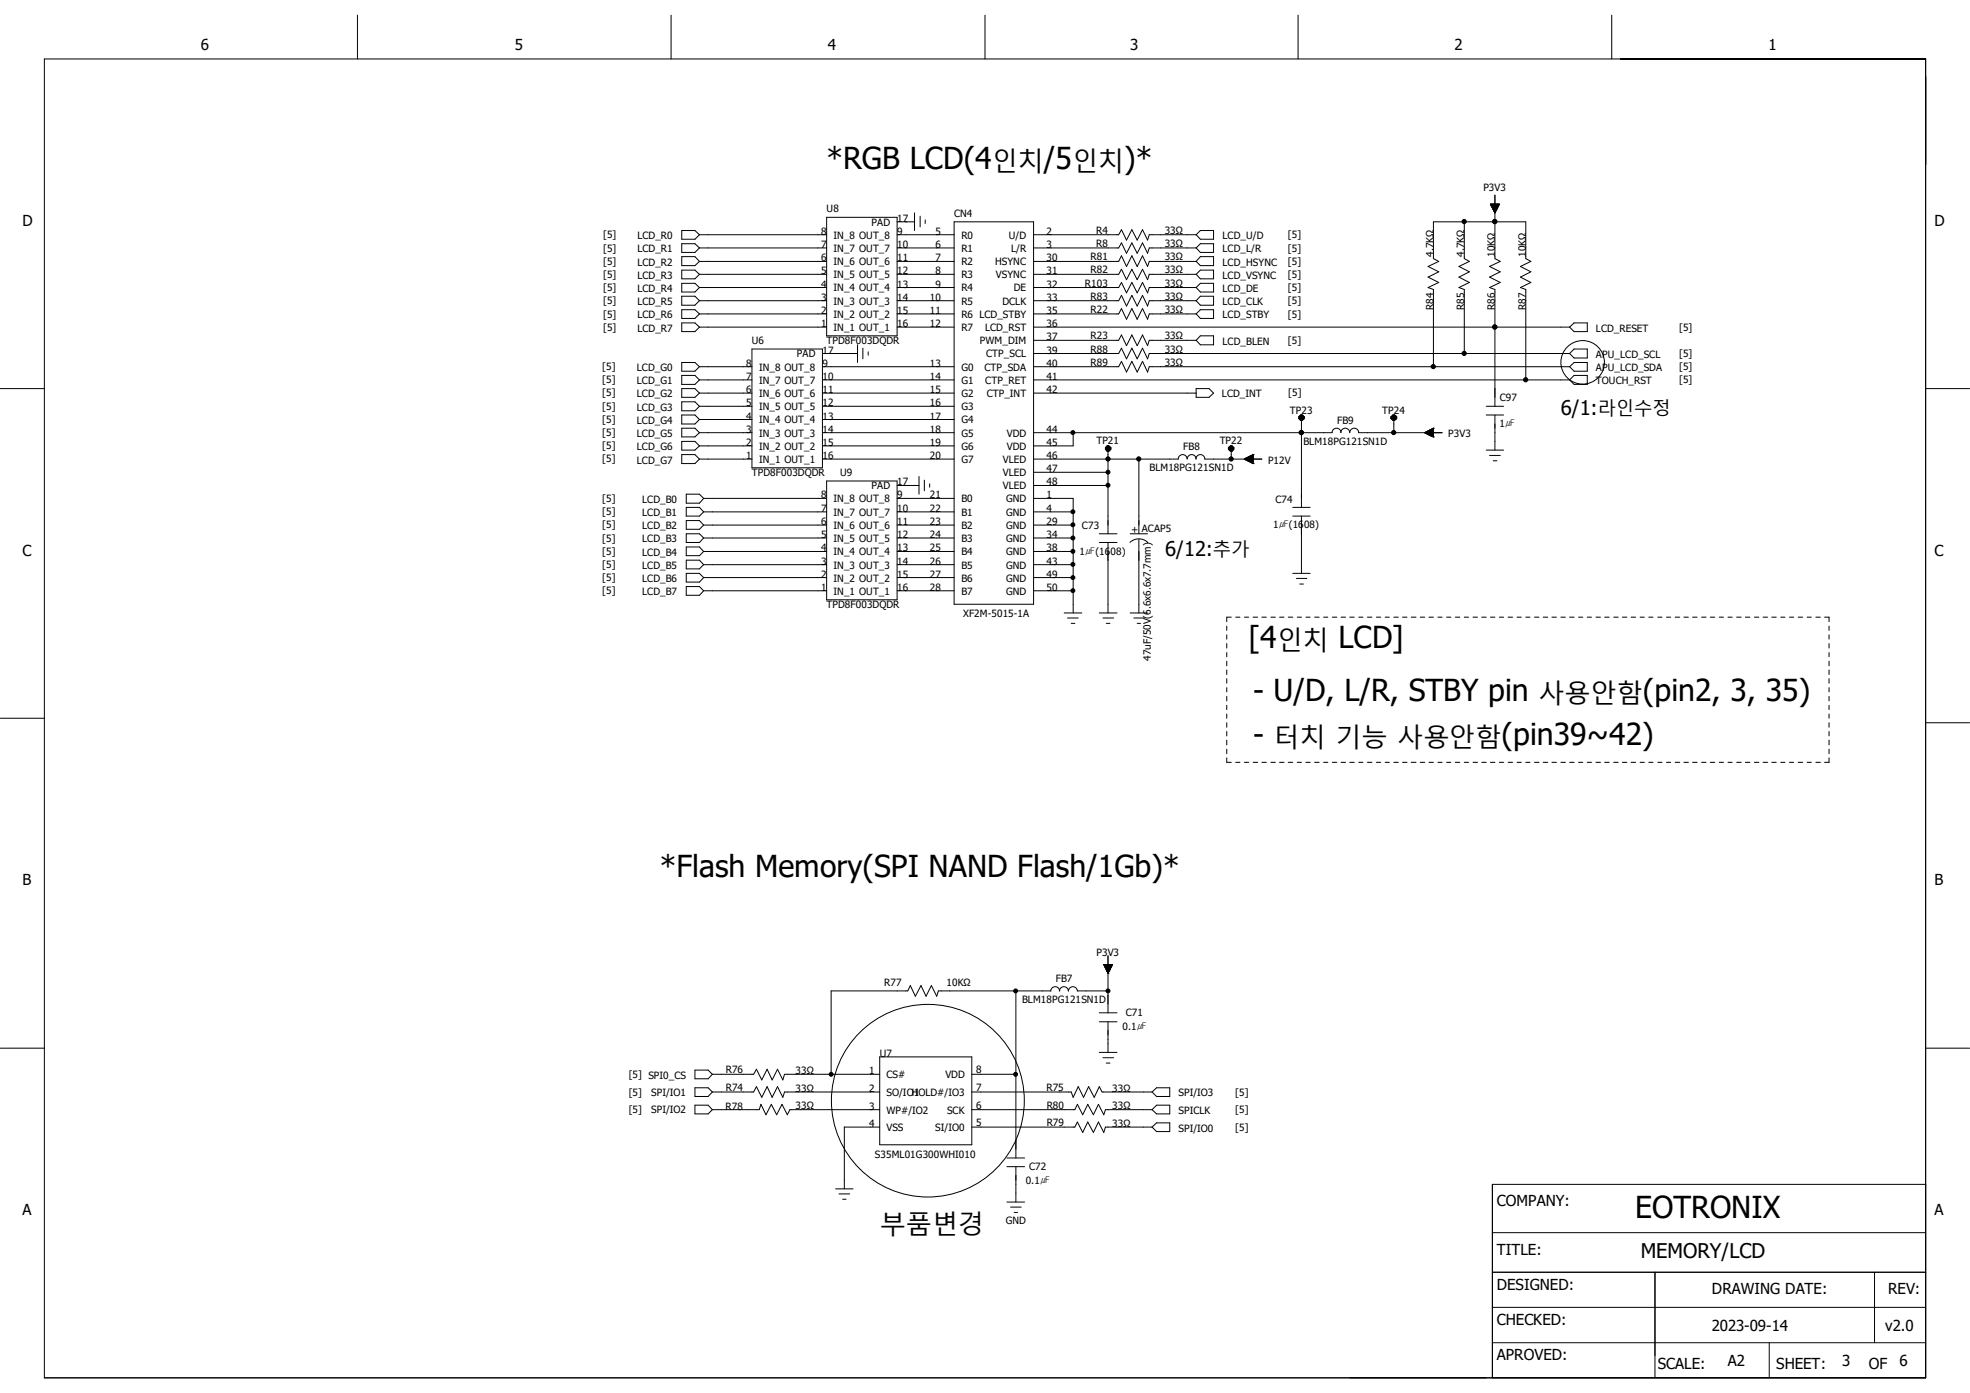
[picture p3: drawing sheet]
<svg xmlns="http://www.w3.org/2000/svg" width="297mm" height="210mm" viewBox="0 0 297 210" stroke-linecap="round" stroke-linejoin="round" font-family="sans-serif">
<g fill="none" stroke="#000" stroke-width=".15">
<path d="M6.7 8.9h283.6v198.8h-283.6zM53.9 2.3v6.6M101.2 2.3v6.6M148.5 2.3v6.6M195.7 2.3v6.6M243 2.3v6.6M102.8 34.8h2l.7 .6-.7 .7h-2zM102.8 36.7h2l.7 .7-.7 .7h-2zM102.8 38.7h2l.7 .7-.7 .6h-2zM105.5 35.4h19.1M105.5 37.4h19.1M105.5 39.4h19.1"/>
<path d="M124.6 32.8h10.7v17.8h-10.7zM135.3 33.4h2.6M135.3 35.4h8.5M135.3 37.4h8.5M135.3 39.4h8.5M136.6 33.4h.1M137.9 32.1v2.7M138.7 32.6v1.6M139.5 33.1v.6M143.8 33.4h12v57.7h-12zM155.8 35.4h12.9l.4-.8 .7 1.6 .8-1.6 .8 1.6 .9-1.6 .7 1.6 .3-.8h7M155.8 37.4h12.9l.4-.8 .7 1.6 .8-1.6 .8 1.6 .9-1.6 .7 1.6 .3-.8h7"/>
<path d="M155.8 39.4h12.9l.4-.8 .7 1.6 .8-1.6 .8 1.6 .9-1.6 .7 1.6 .3-.8h7M180.3 35.4l.7-.6h2v1.3h-2zM180.3 37.4l.7-.7h2v1.4h-2zM181 38.7h2v1.3h-2l-.7-.6zM220.8 33.4v5.6l.7 .4-1.5 .8 1.5 .8-1.5 .8 1.5 .8-1.5 .7 .8 .3v9.7M224.7 30.8h1.4l-.7 1.3zM224.7 30.8v.1h1.3M224.8 30.8v.1h1.2v-.1M224.8 30.9h1.2M224.8 30.8v.3h1.1M224.9 31.1h1M224.9 31.2h.9"/>
<path d="M224.9 30.8v.4h.9v-.4M225 30.8v.5h.8M225 31.3h.8M225 31.4h.7M225 30.8v.6h.8M225.1 30.8v.7h.6M225.1 31.5h.6M225.1 30.8v.8M225.2 30.8v.9h.4M225.2 31.7h.4M225.2 30.8v1M225.3 31.8h.2"/>
<path d="M225.3 32h.2M225.3 30.8v1.1h.2M225.3 32.1h.1M225.3 32h.1M225.3 30.8v1.2M225.4 33.4h.1M225.4 29.4v9.6l.8 .4-1.6 .8 1.6 .8-1.6 .8 1.6 .8-1.6 .7 .8 .3v17.7M225.4 30.8v1.2M225.5 30.8v1.1M225.6 30.8v1h-.4M225.6 30.8v.9M225.7 30.8v.8h-.6"/>
<path d="M225.7 30.8v.7M225.8 30.8v.5M225.8 30.8v.4M225.9 30.8v.2h-1.1M226 30.8h.1M0 58.6h6.7M102.8 58.6h2l.7 .7-.7 .6h-2zM102.8 40.7h2l.7 .7-.7 .6h-2zM102.8 42.7h2l.7 .6-.7 .7h-2zM102.8 44.7h2l.7 .6-.7 .7h-2zM102.8 46.7h2l.7 .6-.7 .7h-2zM102.8 48.7h2l.7 .6-.7 .7h-2z"/>
<path d="M102.8 54.7h2l.7 .6-.7 .7h-2zM102.8 56.6h2l.7 .7-.7 .7h-2zM105.5 41.4h19.1M105.5 43.3h19.1M105.5 45.3h19.1M105.5 47.3h19.1M105.5 49.3h19.1M105.5 55.3h7.9M105.5 57.3h7.9M105.5 59.3h7.9M113.4 52.6h10.6v17.9h-10.6zM124 55.3h19.8"/>
<path d="M124 57.3h19.8M124 53.3h5.3M124 59.3h19.8M129.3 52v2.7M130.1 52.5v1.6M130.9 53v.6M135.3 41.4h8.5M135.3 43.3h8.5M135.3 45.3h8.5M135.3 47.3h8.5M135.3 49.3h8.5M155.8 41.4h12.9l.4-.8 .7 1.6 .8-1.6 .8 1.6 .9-1.6 .7 1.6 .3-.8h7"/>
<path d="M155.8 43.3h12.9l.4-.7 .7 1.6 .8-1.6 .8 1.6 .9-1.6 .7 1.6 .3-.9h7M155.8 45.3h12.9l.4-.8 .7 1.6 .8-1.6 .8 1.6 .9-1.6 .7 1.6 .3-.8h7M155.8 47.3h12.9l.4-.8 .7 1.6 .8-1.6 .8 1.6 .9-1.6 .7 1.6 .3-.8h7M155.8 49.3h80.8M155.8 51.3h12.9l.4-.8 .7 1.6 .8-1.6 .8 1.6 .9-1.6 .7 1.6 .3-.8h7M155.8 55.3h12.9l.4-.8 .7 1.6 .8-1.6 .8 1.6 .9-1.6 .7 1.6 .3-.8h63.3M155.8 57.3h80.8M155.8 53.3h12.9l.4-.8 .7 1.6 .8-1.6 .8 1.6 .9-1.6 .7 1.6 .3-.8h63.3M155.8 59.3h24.5M180.3 58.6h2l.7 .7-.7 .6h-2zM180.3 41.4l.7-.7h2v1.3h-2zM180.3 43.3l.7-.6h2v1.3h-2z"/>
<path d="M180.3 47.3l.7-.6h2v1.3h-2zM181 50.6h2v1.4h-2l-.7-.7zM181 44.7h2v1.3h-2l-.7-.7zM216.1 55.3v-11.7l-.8-.3 1.6-.7-1.6-.8 1.6-.8-1.6-.8 1.6-.8-.8-.4v-5.6h13.9v5.6l.8 .4-1.6 .8 1.6 .8-1.6 .8 1.6 .8-1.6 .7 .8 .3v13.7M225.4 49.3h.1M236.6 49.3l.7-.6h2v1.3h-2zM236.6 55.3l.7-.6h2v1.3h-2zM237.3 52.6h2v1.4h-2l-.7-.7zM237.3 56.6h2v1.4h-2l-.7-.7zM290.3 58.6h6.7M102.8 62.6h2l.7 .6-.7 .7h-2zM102.8 66.5h2l.7 .7-.7 .7h-2z"/>
<path d="M102.8 60.6h2l.7 .7-.7 .6h-2zM102.8 64.6h2l.7 .6-.7 .7h-2zM102.8 68.5h2l.7 .7-.7 .7h-2zM103.5 76.5h2l.6 .7-.6 .6h-2zM103.5 74.5h2l.6 .6-.6 .8h-2zM103.5 78.5h2l.6 .7-.6 .6h-2zM105.5 61.3h7.9M105.5 63.2h7.9M105.5 65.2h7.9M105.5 67.2h7.9M105.5 69.2h7.9M106.1 75.1h18.5"/>
<path d="M106.1 77.2h18.5M106.1 79.2h18.5M124 61.3h19.8M124 63.2h19.8M124 65.2h19.8M124 67.2h19.8M124 69.2h19.8M124.6 72.5h10.7v17.9h-10.7zM135.3 75.1h8.5M135.3 77.2h8.5M135.3 79.2h8.5M135.3 73.2h3.3"/>
<path d="M138.6 71.8v2.7M139.4 72.4v1.6M140.2 72.9v.5M155.8 75.1h6v17.3M155.8 77.2h6M155.8 79.2h6M155.8 65.2h45.1M155.8 69.2h21.9M155.8 71.2h11.2M155.8 73.2h11.2M161.8 65.2v2h-6M166.7 67.7h.8"/>
<path d="M166.7 67.6h.8M166.7 67.5h.8M166.7 67.7l.2 .3M166.7 67.5v.2M166.8 67.9h.6M166.9 67.2h.3M166.9 68h.3M166.9 67.2l-.2 .3M166.9 67.2v.8M167 69.2h.1M167 67.2v13.3M167.2 67.2l.3 .3"/>
<path d="M167.2 67.2v.8M167.3 67.9v-.5h-.5v.5M167.5 67.5v.2M167.5 67.7l-.3 .3M171.7 69.2v11.3M177.6 69.2a.68 .68 0 0 1 .7-.7 .68 .68 0 0 1 .7 .7 .68 .68 0 0 1 .7-.7 .68 .68 0 0 1 .6 .7 .64 .64 0 0 1 .7-.7 .64 .64 0 0 1 .6 .7M181.7 69.2h8.5M185.2 67.7l.3 .3M185.2 67.5v.2M185.2 67.7h.8M185.2 67.6h.8M185.2 67.5h.8"/>
<path d="M185.3 67.9h.6M185.5 67.2h.3M185.5 68h.3M185.5 67.2l-.3 .3M185.5 67.2v.8M185.6 67.2v2M185.8 67.2l.2 .3M185.8 67.2v.8M185.9 67.9v-.5h-.6v.5M186 67.5v.2M186 67.7l-.2 .3M187.6 69.2v.1h1.3"/>
<path d="M187.7 69.2h1.2M187.7 69.3h1.2M187.7 69.2v.1M187.8 69.1v.2M187.8 69v.3h1.1M187.9 69h1M187.9 69v.4M188 69v.4h.9M188 69.4h.9M188.1 69.5h.8M188.1 68.9v.6M188.2 68.9v.6"/>
<path d="M188.2 68.9h.7M188.3 68.9v.7h.6M188.3 68.9h.6M188.3 68.8v.8M188.4 68.8v.8M188.5 68.7v.9h.4M188.5 68.7h.4M188.6 68.7v1M188.6 68.7v1h.3M188.6 68.7h.3M188.6 68.7v1.1M188.8 68.6v1.2"/>
<path d="M188.8 68.6v1.2h.1M188.8 68.6h.1M188.9 68.5v1.4M188.9 69.9h.1M188.9 68.5h.1M188.9 68.5l-1.3 .7 1.3 .7M188.9 68.7h-.2v1.1h.2M188.9 68.8h-.5v.8h.5M188.9 69.1h-1.2v.2M188.9 69h-.9v.4M188.9 69h-.8v.4M194.9 76.5h2.6"/>
<path d="M194.9 77.8h2.6M195.8 63.1h.8M195.8 62.9h.8M195.8 62.8h.8M195.8 63.1l.3 .3M195.8 62.8v.3M196 63.2h.5v-.5h-.5v.6M196.1 62.6h.2M196.1 63.4h.2M196.1 62.6l-.3 .2M196.1 62.6v.8M196.2 65.2h.1"/>
<path d="M196.2 62.6v13.9M196.2 77.8v8.6M196.3 62.6l.3 .2M196.3 62.6v.8M196.6 62.8v.3M196.6 63.1l-.3 .3M200.8 65.2a.68 .68 0 0 1 .7-.6 .68 .68 0 0 1 .7 .6M202.1 65.2a.68 .68 0 0 1 .7-.6 .68 .68 0 0 1 .7 .6M203.5 65.2a.66 .66 0 0 1 .7-.6 .66 .66 0 0 1 .6 .6M204.9 65.2h12.5M209.7 63.1l.3 .3M209.7 62.8v.3"/>
<path d="M209.7 63.1h.9M209.7 62.9h.9M209.7 62.8h.9M209.9 63.2h.5v-.5h-.5v.6M210 62.6h.3M210 63.4h.3M210 62.6l-.3 .2M210 62.6v.8M210.1 62.6v2.6M210.3 62.6l.3 .2M210.3 62.6v.8M210.6 62.8v.3"/>
<path d="M210.6 63.1l-.3 .3M214.8 65.2h.1M214.8 65.2l1.3 .7M214.9 65.3h1.2M214.9 65.2v.1M215 65.4h1.1M215 65.1v.2M215.1 65.4h1M215.1 65.1v.3M215.2 65.5h.9M215.2 65v.4M215.3 65.5h.8"/>
<path d="M215.3 65v.5M215.4 64.9v.7h.7M215.5 64.9v.7M215.6 65.7h.5M215.6 64.8v.9M215.7 64.7v1M215.9 64.7v1M215.9 64.6v1.2M216 65.8h.1M216.1 64.6v1.3M216.1 65.9h.1M216.1 64.6h.1"/>
<path d="M216.1 64.6l-1.3 .6M216.1 64.7h-.2v1.1h.2M216.1 64.7h-.3v1h.3M216.1 64.8h-.5v.8h.5M216.1 65.2h-1.3M216.1 65.2h-1.2v.1M216.1 65.1h-1v.3M216.1 65h-.8v.5M216.1 64.9h-.7v.6M216.1 64.9h-.6v.7M216.1 64.8h-.4v.9M216.1 64.6h-.1v1.2"/>
<path d="M224.1 61.3h2.6M224.1 62.6h2.6M224.1 67.9h2.6M224.6 68.7h1.6M225.1 69.5h.6M225.4 62.6v5.3M103.5 80.5h2l.6 .6-.6 .7h-2zM103.5 82.5h2l.6 .6-.6 .7h-2zM103.5 84.5h2l.6 .6-.6 .7h-2zM103.5 86.4h2l.6 .7-.6 .7h-2zM103.5 88.4h2l.6 .7-.6 .6h-2zM106.1 85.1h18.5"/>
<path d="M106.1 87.1h18.5M106.1 89.1h18.5M106.1 81.1h18.5M106.1 83.1h18.5M135.3 85.1h8.5M135.3 87.1h8.5M135.3 89.1h8.5M135.3 81.1h8.5M135.3 83.1h8.5M155.8 85.1h6M155.8 87.1h6M155.8 89.1h6"/>
<path d="M155.8 81.1h6M155.8 83.1h6M160.4 92.4h2.7M161 93.2h1.6M161.5 94h.6M165.7 80.5h2.7M165.7 81.8h2.7M165.7 92.4h2.7M166.3 93.2h1.6M166.8 94h.5M167 81.8v10.6M170.4 81.8a1.84 1.84 0 0 1 2.6 0"/>
<path d="M170.4 80.5h2.6M170.4 92.4h2.6M170.9 93.2h1.6M171.4 94h.6M171.7 81.3v11.1M185 94.4v.6M185 95.7v.7M185 97v.7M185 98.4v.6M185 99.7v.7M185.6 93h-.6v.7M186.3 93h.6"/>
<path d="M187.6 93h.7M188.9 93h.7M190.2 93h.7M191.6 93h.7M192.9 93h.7M194.2 93h.7M194.9 86.4h2.6M195.5 87.2h1.5M195.6 93h.6M196 88.1h.5M196.9 93h.6M198.2 93h.7"/>
<path d="M199.6 93h.6M200.9 93h.6M202.2 93h.7M203.5 93h.7M204.9 93h.6M206.2 93h.6M207.5 93h.7M208.8 93h.7M210.1 93h.7M211.5 93h.6M212.8 93h.7M214.1 93h.7"/>
<path d="M215.4 93h.7M216.8 93h.6M218.1 93h.6M219.4 93h.7M220.8 93h.6M222.1 93h.7M223.4 93h.7M224.7 93h.7M226.1 93h.6M227.4 93h.6M228.7 93h.7M230 93h.7"/>
<path d="M231.4 93h.6M232.7 93h.6M234 93h.7M235.3 93h.7M236.6 93h.7M238 93h.6M239.3 93h.6M240.6 93h.7M241.9 93h.7M243.3 93h.7M244.6 93h.7M245.9 93h.7"/>
<path d="M247.3 93h.6M248.6 93h.6M249.9 93h.7M251.2 93h.7M252.6 93h.6M253.9 93h.7M255.2 93h.7M256.5 93h.7M257.9 93h.6M259.2 93h.6M260.5 93h.7M261.8 93h.7"/>
<path d="M263.1 93h.7M264.5 93h.7M265.8 93h.7M267.1 93h.7M268.5 93h.6M269.8 93h.6M271.1 93h.7M272.5 93h.6M273.8 93h.6M275.1 93h.7v.7M275.8 94.4v.6M275.8 95.7v.7"/>
<path d="M275.8 97v.7M275.8 98.4v.6M275.8 99.7v.7M0 108.3h6.7M185 114.3v.6h.6M185 101v.7M185 102.3v.7M185 103.7v.6M185 105v.7M185 106.3v.7M185 107.7v.6M185 109v.6"/>
<path d="M185 110.3v.7M185 111.6v.7M185 112.9v.7M186.3 114.9h.6M187.6 114.9h.7M188.9 114.9h.7M190.2 114.9h.7M191.6 114.9h.7M192.9 114.9h.7M194.2 114.9h.7M195.6 114.9h.6M196.9 114.9h.6"/>
<path d="M198.2 114.9h.7M199.6 114.9h.6M200.9 114.9h.6M202.2 114.9h.7M203.5 114.9h.7M204.9 114.9h.6M206.2 114.9h.6M207.5 114.9h.7M208.8 114.9h.7M210.1 114.9h.7M211.5 114.9h.6M212.8 114.9h.7"/>
<path d="M214.1 114.9h.7M215.4 114.9h.7M216.8 114.9h.6M218.1 114.9h.6M219.4 114.9h.7M220.8 114.9h.6M222.1 114.9h.7M223.4 114.9h.7M224.7 114.9h.7M226.1 114.9h.6M227.4 114.9h.6M228.7 114.9h.7"/>
<path d="M230 114.9h.7M231.4 114.9h.6M232.7 114.9h.6M234 114.9h.7M235.3 114.9h.7M236.6 114.9h.7M238 114.9h.6M239.3 114.9h.6M240.6 114.9h.7M241.9 114.9h.7M243.3 114.9h.7M244.6 114.9h.7"/>
<path d="M245.9 114.9h.7M247.3 114.9h.6M248.6 114.9h.6M249.9 114.9h.7M251.2 114.9h.7M252.6 114.9h.6M253.9 114.9h.7M255.2 114.9h.7M256.5 114.9h.7M257.9 114.9h.6M259.2 114.9h.6M260.5 114.9h.7"/>
<path d="M261.8 114.9h.7M263.1 114.9h.7M264.5 114.9h.7M265.8 114.9h.7M267.1 114.9h.7M268.5 114.9h.6M269.8 114.9h.6M271.1 114.9h.7M272.5 114.9h.6M273.8 114.9h.6M275.8 101v.7M275.8 102.3v.7"/>
<path d="M275.8 103.7v.6M275.8 105v.7M275.8 106.3v.7M275.8 107.7v.6M275.8 109v.6M275.8 110.3v.7M275.8 111.6v.7M275.8 112.9v.7M275.8 114.3v.6h-.7M290.3 109h6.7M0 158h6.7M132.6 159.3h13.9v13.3h-13.9z"/>
<path d="M153.2 149.4v25.2M158.5 149.4h-17l-.3 .8-.8-1.6-.8 1.6-.7-1.6-.9 1.6-.8-1.6-.3 .8h-11.6v12.6M159.8 149.4a.68 .68 0 0 0-.7-.6 .68 .68 0 0 0-.7 .6M165.7 154.1h2.7M165.7 152.7h2.7M165.7 158.7h2.7M166.3 159.5h1.6M166.4 145.4l.6 1.3M166.4 145.4h1.3l-.7 1.3M166.4 145.4v.1M166.5 145.5h1.2M166.5 145.6h1.1"/>
<path d="M166.5 145.4v.2h1.1v-.2M166.5 145.8h1.1M166.5 145.4v.3h1.1v-.3M166.6 145.4v.4M166.6 145.8h.9M166.7 145.4v.5M166.7 146h.8M166.7 145.4v.6h.7v-.6M166.8 146h.6M166.8 145.4v.7M166.8 145.4v.9M166.8 146.1h.6"/>
<path d="M166.8 146.3h.5M166.9 145.4v1h.4M166.9 145.4v1.1h.3M167 145.4v1.2M167 146.6h.1M167 145.4v1.3M167 149.4h-4.6a.68 .68 0 0 0-.6-.6 .68 .68 0 0 0-.7 .6 .68 .68 0 0 0-.7-.6 .68 .68 0 0 0-.7 .6M167 146.7h.1M167 144.1v8.6M167 154.1v4.6M167.1 145.4v1.2h-.1M167.2 145.4v1.1h-.2"/>
<path d="M167.2 145.4v1h-.3M167.3 145.4v.9h-.4M167.3 145.4v.8h-.5M167.4 145.4v.7h-.6M167.5 145.4v.5h-.8M167.6 145.4v.4h-1M167.7 145.4l-1.3 .1M290.3 158h6.7M104.8 166.6h2l.6 .7-.6 .6h-2zM104.8 161.3h2l.6 .7-.6 .6h-2zM104.8 164h2l.6 .6-.6 .7h-2zM107.4 164.6h6.2l.4-.8 .9 1.6 .8-1.6 .7 1.6 .8-1.6 .8 1.6 .3-.8h14.3"/>
<path d="M107.4 162h6.2l.4-.8 .9 1.6 .8-1.6 .7 1.6 .8-1.6 .8 1.6 .3-.8h14.3M107.4 167.3h7.1l.2-.8 .8 1.6 .8-1.6 .8 1.6 .8-1.6 .8 1.6 .4-.8h13.5M126 179.2h2.6M132.6 169.9h-5.3v9.3M146.5 164.6h15l.3 .8 .8-1.6 .8 1.6 .7-1.6 .9 1.6 .7-1.6 .5 .8h7.5M146.5 162h6.7M146.5 167.3h15.6l.3-.8 .8 1.6 .8-1.6 .8 1.6 .8-1.6 .8 1.6 .3-.8h7M146.5 169.9h15.6l.3-.7 .8 1.5 .8-1.5 .8 1.5 .8-1.5 .8 1.5 .3-.8h7M151.8 175.9h2.7M151.8 174.6h2.7M153.2 175.9v5.3M166.8 160.3h.5"/>
<path d="M173.7 164.6l.7-.6h2v1.3h-2zM173.7 169.9l.7-.6h2v1.3h-2zM174.4 166.6h2v1.3h-2l-.7-.6zM290.3 178.6h-65.3v29.1M126.5 180h1.6M127 180.8h.6M151.8 181.2h2.7M152.4 182h1.6M152.9 182.8h.5M225 197.1h65.3M225 191.8h65.3M225 185.8h65.3"/>
<path d="M249.5 191.8v15.9M282.6 191.8v10.6M225 202.4h65.3M266.7 202.4v5.3"/>
<circle cx="238.6" cy="54.6" r="3.3"/>
<circle cx="139.9" cy="165.9" r="14.5"/>
</g>
<g fill="#000" stroke="#000" stroke-width=".15">
<circle cx="220.7" cy="33.4" r=".32"/>
<circle cx="225.4" cy="33.4" r=".32"/>
<circle cx="216.1" cy="55.3" r=".32"/>
<circle cx="220.7" cy="53.3" r=".32"/>
<circle cx="225.4" cy="49.3" r=".32"/>
<circle cx="230" cy="57.3" r=".32"/>
<circle cx="161.8" cy="79.1" r=".3"/>
<circle cx="161.8" cy="65.2" r=".3"/>
<circle cx="161.8" cy="77.2" r=".3"/>
<circle cx="167" cy="69.2" r=".3"/>
<circle cx="167" cy="71.2" r=".3"/>
<circle cx="167" cy="73.2" r=".3"/>
<circle cx="171.7" cy="69.2" r=".32"/>
<circle cx="185.6" cy="69.2" r=".32"/>
<circle cx="196.2" cy="65.2" r=".32"/>
<circle cx="210.1" cy="65.2" r=".32"/>
<circle cx="161.8" cy="81.1" r=".3"/>
<circle cx="161.8" cy="87.1" r=".3"/>
<circle cx="161.8" cy="89" r=".3"/>
<circle cx="161.8" cy="83.1" r=".3"/>
<circle cx="161.8" cy="85.1" r=".3"/>
<circle cx="153.1" cy="149.4" r=".3"/>
<circle cx="167" cy="149.4" r=".3"/>
<circle cx="125.3" cy="162" r=".3"/>
<circle cx="153.1" cy="162" r=".3"/>
</g>
<g font-size="4.6">
<text x="124.6" y="25.5">*RGB LCD(4</text>
<text x="157.4" y="25.5">/5</text>
<text x="169.5" y="25.5">)*</text>
<text x="188.3" y="97.7">[4</text>
<text x="201.8" y="97.7">LCD]</text>
<text x="188.9" y="105.7">- U/D, L/R, STBY pin</text>
<text x="247.7" y="105.7">(pin2, 3, 35)</text>
<text x="188.9" y="112.3">-</text>
<text x="226.4" y="112.3">(pin39~42)</text>
<text x="99.5" y="132.2">*Flash Memory(SPI NAND Flash/1Gb)*</text>
<text x="246.5" y="183.6">EOTRONIX</text>
</g>
<g font-size="3.9">
<text x="149.5" y="25.7">인치</text>
<text x="161.6" y="25.7">인치</text>
<text x="192.5" y="98">인치</text>
<text x="231.9" y="105.9">사용안함</text>
<text x="192" y="112.6">터치 기능 사용안함</text>
<text x="132.6" y="186.1">부품변경</text>
</g>
<g font-size="3.1">
<text x="235.3" y="62.6">6/1:라인수정</text>
<text x="175.7" y="83.8">6/12:추가</text>
<text x="247.4" y="189.7">MEMORY/LCD</text>
</g>
<g font-size="2.3">
<text x="30.3" y="7.6">6</text>
<text x="77.6" y="7.6">5</text>
<text x="124.8" y="7.6">4</text>
<text x="170.4" y="7.6">3</text>
<text x="219.3" y="7.6">2</text>
<text x="266.6" y="7.6">1</text>
<text x="3.4" y="34.1">D</text>
<text x="291.6" y="34.1">D</text>
<text x="3.4" y="83.8">C</text>
<text x="291.6" y="83.8">C</text>
<text x="3.4" y="133.5">B</text>
<text x="291.6" y="133.5">B</text>
<text x="3.4" y="183.2">A</text>
<text x="225.7" y="181.9">COMPANY:</text>
<text x="291.6" y="183.2">A</text>
<text x="225.7" y="189.1">TITLE:</text>
<text x="225.7" y="194.5">DESIGNED:</text>
<text x="258.1" y="195.1">DRAWING DATE:</text>
<text x="284.6" y="195.1">REV:</text>
<text x="225.7" y="199.8">CHECKED:</text>
<text x="258.1" y="200.6">2023-09-14</text>
<text x="284.2" y="200.6">v2.0</text>
<text x="225.7" y="205.1">APROVED:</text>
<text x="249.9" y="206.4">SCALE:</text>
<text x="260.5" y="205.9">A2</text>
<text x="267.8" y="206.4">SHEET:</text>
<text x="277.7" y="205.9">3</text>
<text x="281.8" y="206.4">OF</text>
<text x="286.4" y="205.9">6</text>
</g>
<g font-size="1.5">
<text x="223.6" y="28.8">P3V3</text>
<text x="90.9" y="35.9">[5]</text>
<text x="123.8" y="35.4">8</text>
<text x="124.6" y="32">U8</text>
<text x="125.7" y="36">IN_8 OUT_8</text>
<text x="131.4" y="34">PAD</text>
<text x="135.3" y="35.4">9</text>
<text x="135.3" y="33.4">17</text>
<text x="141.1" y="35.4">5</text>
<text x="143.8" y="32.8">CN4</text>
<text x="144.9" y="36">R0</text>
<text x="152.1" y="36">U/D</text>
<text x="157.8" y="35.4">2</text>
<text x="165.3" y="35.3">R4</text>
<text x="175.6" y="35.3">33Ω</text>
<text x="194.2" y="35.9">[5]</text>
<text x="90.9" y="37.9">[5]</text>
<text x="90.9" y="39.9">[5]</text>
<text x="90.9" y="41.9">[5]</text>
<text x="96.1" y="36.1">LCD_R0</text>
<text x="96.1" y="38.1">LCD_R1</text>
<text x="96.1" y="40">LCD_R2</text>
<text x="123.8" y="37.4">7</text>
<text x="123.8" y="39.4">6</text>
<text x="123.8" y="41.4">5</text>
<text x="125.7" y="38">IN_7 OUT_7</text>
<text x="125.7" y="40">IN_6 OUT_6</text>
<text x="125.7" y="42">IN_5 OUT_5</text>
<text x="135.3" y="41.4">12</text>
<text x="135.3" y="39.4">11</text>
<text x="135.3" y="37.4">10</text>
<text x="141.1" y="37.4">6</text>
<text x="141.1" y="39.4">7</text>
<text x="141.1" y="41.4">8</text>
<text x="144.9" y="38">R1</text>
<text x="144.9" y="40">R2</text>
<text x="144.9" y="42">R3</text>
<text x="150" y="40">HSYNC</text>
<text x="150.2" y="42">VSYNC</text>
<text x="152.4" y="38">L/R</text>
<text x="157.8" y="37.4">3</text>
<text x="157.8" y="39.4">30</text>
<text x="157.8" y="41.4">31</text>
<text x="164.4" y="39.2">R81</text>
<text x="164.4" y="41.2">R82</text>
<text x="165.3" y="37.3">R8</text>
<text x="175.6" y="39.2">33Ω</text>
<text x="175.6" y="41.2">33Ω</text>
<text x="175.6" y="37.3">33Ω</text>
<text x="184.3" y="40">LCD_HSYNC</text>
<text x="184.3" y="36.1">LCD_U/D</text>
<text x="184.3" y="38.1">LCD_L/R</text>
<text x="194.2" y="39.9">[5]</text>
<text x="194.2" y="41.9">[5]</text>
<text x="194.2" y="37.9">[5]</text>
<text x="216.1" y="38.7" transform="rotate(-90 216.1 38.7)">4.7KΩ</text>
<text x="220.8" y="38.7" transform="rotate(-90 220.8 38.7)">4.7KΩ</text>
<text x="225.4" y="38.7" transform="rotate(-90 225.4 38.7)">10KΩ</text>
<text x="230" y="38.7" transform="rotate(-90 230 38.7)">10KΩ</text>
<text x="90.9" y="43.9">[5]</text>
<text x="90.9" y="45.8">[5]</text>
<text x="90.9" y="47.9">[5]</text>
<text x="96.1" y="42">LCD_R3</text>
<text x="96.1" y="44">LCD_R4</text>
<text x="96.1" y="46">LCD_R5</text>
<text x="123.8" y="47.3">2</text>
<text x="123.8" y="45.3">3</text>
<text x="123.8" y="43.3">4</text>
<text x="125.7" y="47.9">IN_2 OUT_2</text>
<text x="125.7" y="45.9">IN_3 OUT_3</text>
<text x="125.7" y="43.9">IN_4 OUT_4</text>
<text x="135.3" y="47.3">15</text>
<text x="135.3" y="43.3">13</text>
<text x="135.3" y="45.3">14</text>
<text x="140.2" y="45.3">10</text>
<text x="140.2" y="47.3">11</text>
<text x="141.1" y="43.3">9</text>
<text x="144.9" y="43.9">R4</text>
<text x="144.9" y="45.9">R5</text>
<text x="144.9" y="47.9">R6 LCD_STBY</text>
<text x="151.1" y="45.9">DCLK</text>
<text x="152.9" y="43.9">DE</text>
<text x="157.8" y="43.3">32</text>
<text x="157.8" y="45.3">33</text>
<text x="157.8" y="47.3">35</text>
<text x="163.6" y="43.2">R103</text>
<text x="164.4" y="45.2">R83</text>
<text x="164.4" y="47.2">R22</text>
<text x="175.6" y="43.2">33Ω</text>
<text x="175.6" y="45.2">33Ω</text>
<text x="175.6" y="47.2">33Ω</text>
<text x="184.3" y="44">LCD_DE</text>
<text x="184.3" y="42">LCD_VSYNC</text>
<text x="184.3" y="46">LCD_CLK</text>
<text x="194.2" y="43.9">[5]</text>
<text x="194.2" y="45.8">[5]</text>
<text x="194.2" y="47.9">[5]</text>
<text x="216.1" y="46.7" transform="rotate(-90 216.1 46.7)">R84</text>
<text x="220.8" y="46.7" transform="rotate(-90 220.8 46.7)">R85</text>
<text x="225.4" y="46.7" transform="rotate(-90 225.4 46.7)">R86</text>
<text x="230" y="46.7" transform="rotate(-90 230 46.7)">R87</text>
<text x="90.9" y="49.9">[5]</text>
<text x="96.1" y="48">LCD_R6</text>
<text x="96.1" y="50">LCD_R7</text>
<text x="113.4" y="51.8">U6</text>
<text x="120.1" y="53.9">PAD</text>
<text x="123.8" y="49.3">1</text>
<text x="124" y="53.3">17</text>
<text x="124.6" y="51.8">TPD8F003DQDR</text>
<text x="125.7" y="49.9">IN_1 OUT_1</text>
<text x="135.3" y="49.3">16</text>
<text x="140.2" y="49.3">12</text>
<text x="144.9" y="49.9">R7</text>
<text x="147.7" y="51.9">PWM_DIM</text>
<text x="148.5" y="49.9">LCD_RST</text>
<text x="148.7" y="53.9">CTP_SCL</text>
<text x="157.8" y="49.3">36</text>
<text x="157.8" y="51.3">37</text>
<text x="157.8" y="53.3">39</text>
<text x="164.4" y="53.2">R88</text>
<text x="164.4" y="51.2">R23</text>
<text x="175.6" y="53.2">33Ω</text>
<text x="175.6" y="51.2">33Ω</text>
<text x="184.3" y="48">LCD_STBY</text>
<text x="184.3" y="52">LCD_BLEN</text>
<text x="194.2" y="51.8">[5]</text>
<text x="240.6" y="50">LCD_RESET</text>
<text x="240.6" y="54">APU_LCD_SCL</text>
<text x="253.2" y="49.9">[5]</text>
<text x="253.2" y="53.8">[5]</text>
<text x="90.8" y="55.8">[5]</text>
<text x="90.8" y="57.8">[5]</text>
<text x="90.8" y="59.8">[5]</text>
<text x="96" y="56">LCD_G0</text>
<text x="96" y="58">LCD_G1</text>
<text x="96" y="59.9">LCD_G2</text>
<text x="112.5" y="57.3">7</text>
<text x="112.5" y="55.3">8</text>
<text x="112.5" y="59.3">6</text>
<text x="114.5" y="57.9">IN_7 OUT_7</text>
<text x="114.5" y="55.9">IN_8 OUT_8</text>
<text x="114.5" y="59.9">IN_6 OUT_6</text>
<text x="124" y="59.3">11</text>
<text x="124" y="57.3">10</text>
<text x="124" y="55.3">9</text>
<text x="140.2" y="55.3">13</text>
<text x="140.2" y="57.3">14</text>
<text x="140.2" y="59.3">15</text>
<text x="144.9" y="55.9">G0</text>
<text x="144.9" y="57.9">G1</text>
<text x="144.9" y="59.9">G2</text>
<text x="148.4" y="55.9">CTP_SDA</text>
<text x="148.5" y="57.9">CTP_RET</text>
<text x="148.8" y="59.9">CTP_INT</text>
<text x="157.8" y="55.3">40</text>
<text x="157.8" y="57.3">41</text>
<text x="157.8" y="59.3">42</text>
<text x="164.4" y="55.2">R89</text>
<text x="175.6" y="55.2">33Ω</text>
<text x="184.2" y="59.9">LCD_INT</text>
<text x="194.2" y="59.8">[5]</text>
<text x="240.6" y="56">APU_LCD_SDA</text>
<text x="240.6" y="58">TOUCH_RST</text>
<text x="253.2" y="55.8">[5]</text>
<text x="253.2" y="57.8">[5]</text>
<text x="90.8" y="61.8">[5]</text>
<text x="90.8" y="63.8">[5]</text>
<text x="90.8" y="65.7">[5]</text>
<text x="96" y="61.9">LCD_G3</text>
<text x="96" y="63.9">LCD_G4</text>
<text x="96" y="65.9">LCD_G5</text>
<text x="112.5" y="61.3">5</text>
<text x="112.5" y="65.2">3</text>
<text x="112.5" y="63.2">4</text>
<text x="114.5" y="61.8">IN_5 OUT_5</text>
<text x="114.5" y="65.8">IN_3 OUT_3</text>
<text x="114.5" y="63.8">IN_4 OUT_4</text>
<text x="124" y="61.3">12</text>
<text x="124" y="63.2">13</text>
<text x="124" y="65.2">14</text>
<text x="140.2" y="61.3">16</text>
<text x="140.2" y="63.2">17</text>
<text x="140.2" y="65.2">18</text>
<text x="144.9" y="61.8">G3</text>
<text x="144.9" y="63.8">G4</text>
<text x="144.9" y="65.8">G5</text>
<text x="151.8" y="65.8">VDD</text>
<text x="157.8" y="65.2">44</text>
<text x="194.5" y="62.4">TP23</text>
<text x="201.6" y="63.9">FB9</text>
<text x="208.4" y="62.4">TP24</text>
<text x="218.4" y="65.9">P3V3</text>
<text x="226.1" y="64.4">1㎌</text>
<text x="226.1" y="60.5">C97</text>
<text x="90.8" y="67.7">[5]</text>
<text x="90.8" y="69.7">[5]</text>
<text x="96" y="67.9">LCD_G6</text>
<text x="96" y="69.9">LCD_G7</text>
<text x="112.5" y="69.2">1</text>
<text x="112.5" y="67.2">2</text>
<text x="113.4" y="71.7">TPD8F003DQDR</text>
<text x="114.5" y="69.8">IN_1 OUT_1</text>
<text x="114.5" y="67.8">IN_2 OUT_2</text>
<text x="124" y="69.2">16</text>
<text x="124" y="67.2">15</text>
<text x="126.7" y="71.7">U9</text>
<text x="140.2" y="67.2">19</text>
<text x="140.2" y="69.2">20</text>
<text x="144.9" y="67.8">G6</text>
<text x="144.9" y="69.8">G7</text>
<text x="151.2" y="69.8">VLED</text>
<text x="151.2" y="71.8">VLED</text>
<text x="151.8" y="67.8">VDD</text>
<text x="157.8" y="67.2">45</text>
<text x="157.8" y="69.2">46</text>
<text x="157.8" y="71.2">47</text>
<text x="165.3" y="67">TP21</text>
<text x="173.3" y="71.1">BLM18PG121SN1D</text>
<text x="178.4" y="67.9">FB8</text>
<text x="183.9" y="67">TP22</text>
<text x="191.2" y="69.9">P12V</text>
<text x="196.5" y="67.1">BLM18PG121SN1D</text>
<text x="90.8" y="75.7">[5]</text>
<text x="90.8" y="77.7">[5]</text>
<text x="96.8" y="75.9">LCD_B0</text>
<text x="96.8" y="77.8">LCD_B1</text>
<text x="123.8" y="77.2">7</text>
<text x="123.8" y="75.1">8</text>
<text x="125.7" y="77.8">IN_7 OUT_7</text>
<text x="125.7" y="75.7">IN_8 OUT_8</text>
<text x="131.4" y="73.8">PAD</text>
<text x="135.3" y="77.2">10</text>
<text x="135.3" y="75.1">9</text>
<text x="135.3" y="73.2">17</text>
<text x="140.2" y="75.1">21</text>
<text x="140.2" y="77.2">22</text>
<text x="144.9" y="75.7">B0</text>
<text x="144.9" y="77.8">B1</text>
<text x="151.2" y="73.8">VLED</text>
<text x="151.7" y="75.7">GND</text>
<text x="151.7" y="77.8">GND</text>
<text x="157.8" y="75.1">1</text>
<text x="157.8" y="77.2">4</text>
<text x="157.8" y="73.2">48</text>
<text x="192.3" y="75.9">C74</text>
<text x="90.8" y="79.7">[5]</text>
<text x="90.8" y="81.7">[5]</text>
<text x="90.8" y="83.7">[5]</text>
<text x="96.8" y="79.8">LCD_B2</text>
<text x="96.8" y="81.8">LCD_B3</text>
<text x="96.8" y="83.8">LCD_B4</text>
<text x="123.8" y="79.2">6</text>
<text x="123.8" y="81.1">5</text>
<text x="123.8" y="83.1">4</text>
<text x="125.7" y="79.8">IN_6 OUT_6</text>
<text x="125.7" y="81.7">IN_5 OUT_5</text>
<text x="125.7" y="83.7">IN_4 OUT_4</text>
<text x="135.3" y="81.1">12</text>
<text x="135.3" y="79.2">11</text>
<text x="135.3" y="83.1">13</text>
<text x="140.2" y="79.2">23</text>
<text x="140.2" y="81.1">24</text>
<text x="140.2" y="83.1">25</text>
<text x="144.9" y="79.8">B2</text>
<text x="144.9" y="81.7">B3</text>
<text x="144.9" y="83.7">B4</text>
<text x="151.7" y="79.8">GND</text>
<text x="151.7" y="81.7">GND</text>
<text x="151.7" y="83.7">GND</text>
<text x="157.8" y="79.2">29</text>
<text x="157.8" y="81.1">34</text>
<text x="157.8" y="83.1">38</text>
<text x="162.8" y="83.7">1㎌(1608)</text>
<text x="163.1" y="79.8">C73</text>
<text x="170.5" y="80.3">+ ACAP5</text>
<text x="191.9" y="79.7">1㎌(1608)</text>
<text x="90.8" y="85.6">[5]</text>
<text x="90.8" y="87.6">[5]</text>
<text x="90.8" y="89.6">[5]</text>
<text x="96.8" y="85.8">LCD_B5</text>
<text x="96.8" y="87.8">LCD_B6</text>
<text x="96.8" y="89.7">LCD_B7</text>
<text x="123.8" y="89.1">1</text>
<text x="123.8" y="87.1">2</text>
<text x="123.8" y="85.1">3</text>
<text x="125.7" y="89.7">IN_1 OUT_1</text>
<text x="125.7" y="87.7">IN_2 OUT_2</text>
<text x="125.7" y="85.7">IN_3 OUT_3</text>
<text x="135.3" y="89.1">16</text>
<text x="135.3" y="87.1">15</text>
<text x="135.3" y="85.1">14</text>
<text x="140.2" y="85.1">26</text>
<text x="140.2" y="87.1">27</text>
<text x="140.2" y="89.1">28</text>
<text x="144.9" y="85.7">B5</text>
<text x="144.9" y="87.7">B6</text>
<text x="144.9" y="89.7">B7</text>
<text x="151.7" y="85.7">GND</text>
<text x="151.7" y="87.7">GND</text>
<text x="151.7" y="89.7">GND</text>
<text x="157.8" y="85.1">43</text>
<text x="157.8" y="87.1">49</text>
<text x="157.8" y="89.1">50</text>
<text x="124.6" y="91.6">TPD8F003DQDR</text>
<text x="145.2" y="93">XF2M-5015-1A</text>
<text x="173.5" y="99.6" transform="rotate(-90 173.5 99.6)">47uF/50V(6.6x6.6x7.7mm)</text>
<text x="133.3" y="148.6">R77</text>
<text x="142.7" y="148.6">10KΩ</text>
<text x="159.2" y="148">FB7</text>
<text x="165.3" y="144.1">P3V3</text>
<text x="154.1" y="151.3">BLM18PG121SN1D</text>
<text x="169.2" y="155.3">0.1㎌</text>
<text x="169.7" y="153.2">C71</text>
<text x="109.4" y="161.8">R76</text>
<text x="119.9" y="161.9">33Ω</text>
<text x="131.1" y="162">1</text>
<text x="132.6" y="159.3">U7</text>
<text x="147.2" y="161.8">8</text>
<text x="94.8" y="167.8">[5]</text>
<text x="94.8" y="165.2">[5]</text>
<text x="94.8" y="162.5">[5] SPI0_CS</text>
<text x="98.2" y="165.3">SPI/IO1</text>
<text x="98.2" y="167.8">SPI/IO2</text>
<text x="109.4" y="167.3">R78</text>
<text x="109.4" y="164.5">R74</text>
<text x="119.9" y="167.2">33Ω</text>
<text x="119.9" y="164.6">33Ω</text>
<text x="131.1" y="164.6">2</text>
<text x="131.1" y="167.3">3</text>
<text x="133.6" y="162.6">CS#</text>
<text x="133.6" y="165.2">SO/IO1</text>
<text x="133.6" y="167.9">WP#/IO2</text>
<text x="137.5" y="165.2">HOLD#/IO3</text>
<text x="142.5" y="162.6">VDD</text>
<text x="142.8" y="167.9">SCK</text>
<text x="147.2" y="164.5">7</text>
<text x="147.2" y="167.2">6</text>
<text x="157.8" y="164.5">R75</text>
<text x="157.8" y="167.2">R80</text>
<text x="167.7" y="167.2">33Ω</text>
<text x="167.7" y="164.6">33Ω</text>
<text x="177.7" y="167.9">SPICLK</text>
<text x="177.7" y="165.3">SPI/IO3</text>
<text x="186.2" y="167.8">[5]</text>
<text x="186.2" y="165.2">[5]</text>
<text x="131.1" y="169.9">4</text>
<text x="133.6" y="170.5">VSS</text>
<text x="141" y="170.5">SI/IO0</text>
<text x="147.2" y="169.8">5</text>
<text x="157.8" y="169.8">R79</text>
<text x="167.7" y="169.9">33Ω</text>
<text x="177.7" y="170.6">SPI/IO0</text>
<text x="186.2" y="170.5">[5]</text>
<text x="131.9" y="174.6">S35ML01G300WHI010</text>
<text x="154.6" y="178.5">0.1㎌</text>
<text x="155.2" y="176.4">C72</text>
<text x="151.6" y="184.5">GND</text>
</g>
</svg>
